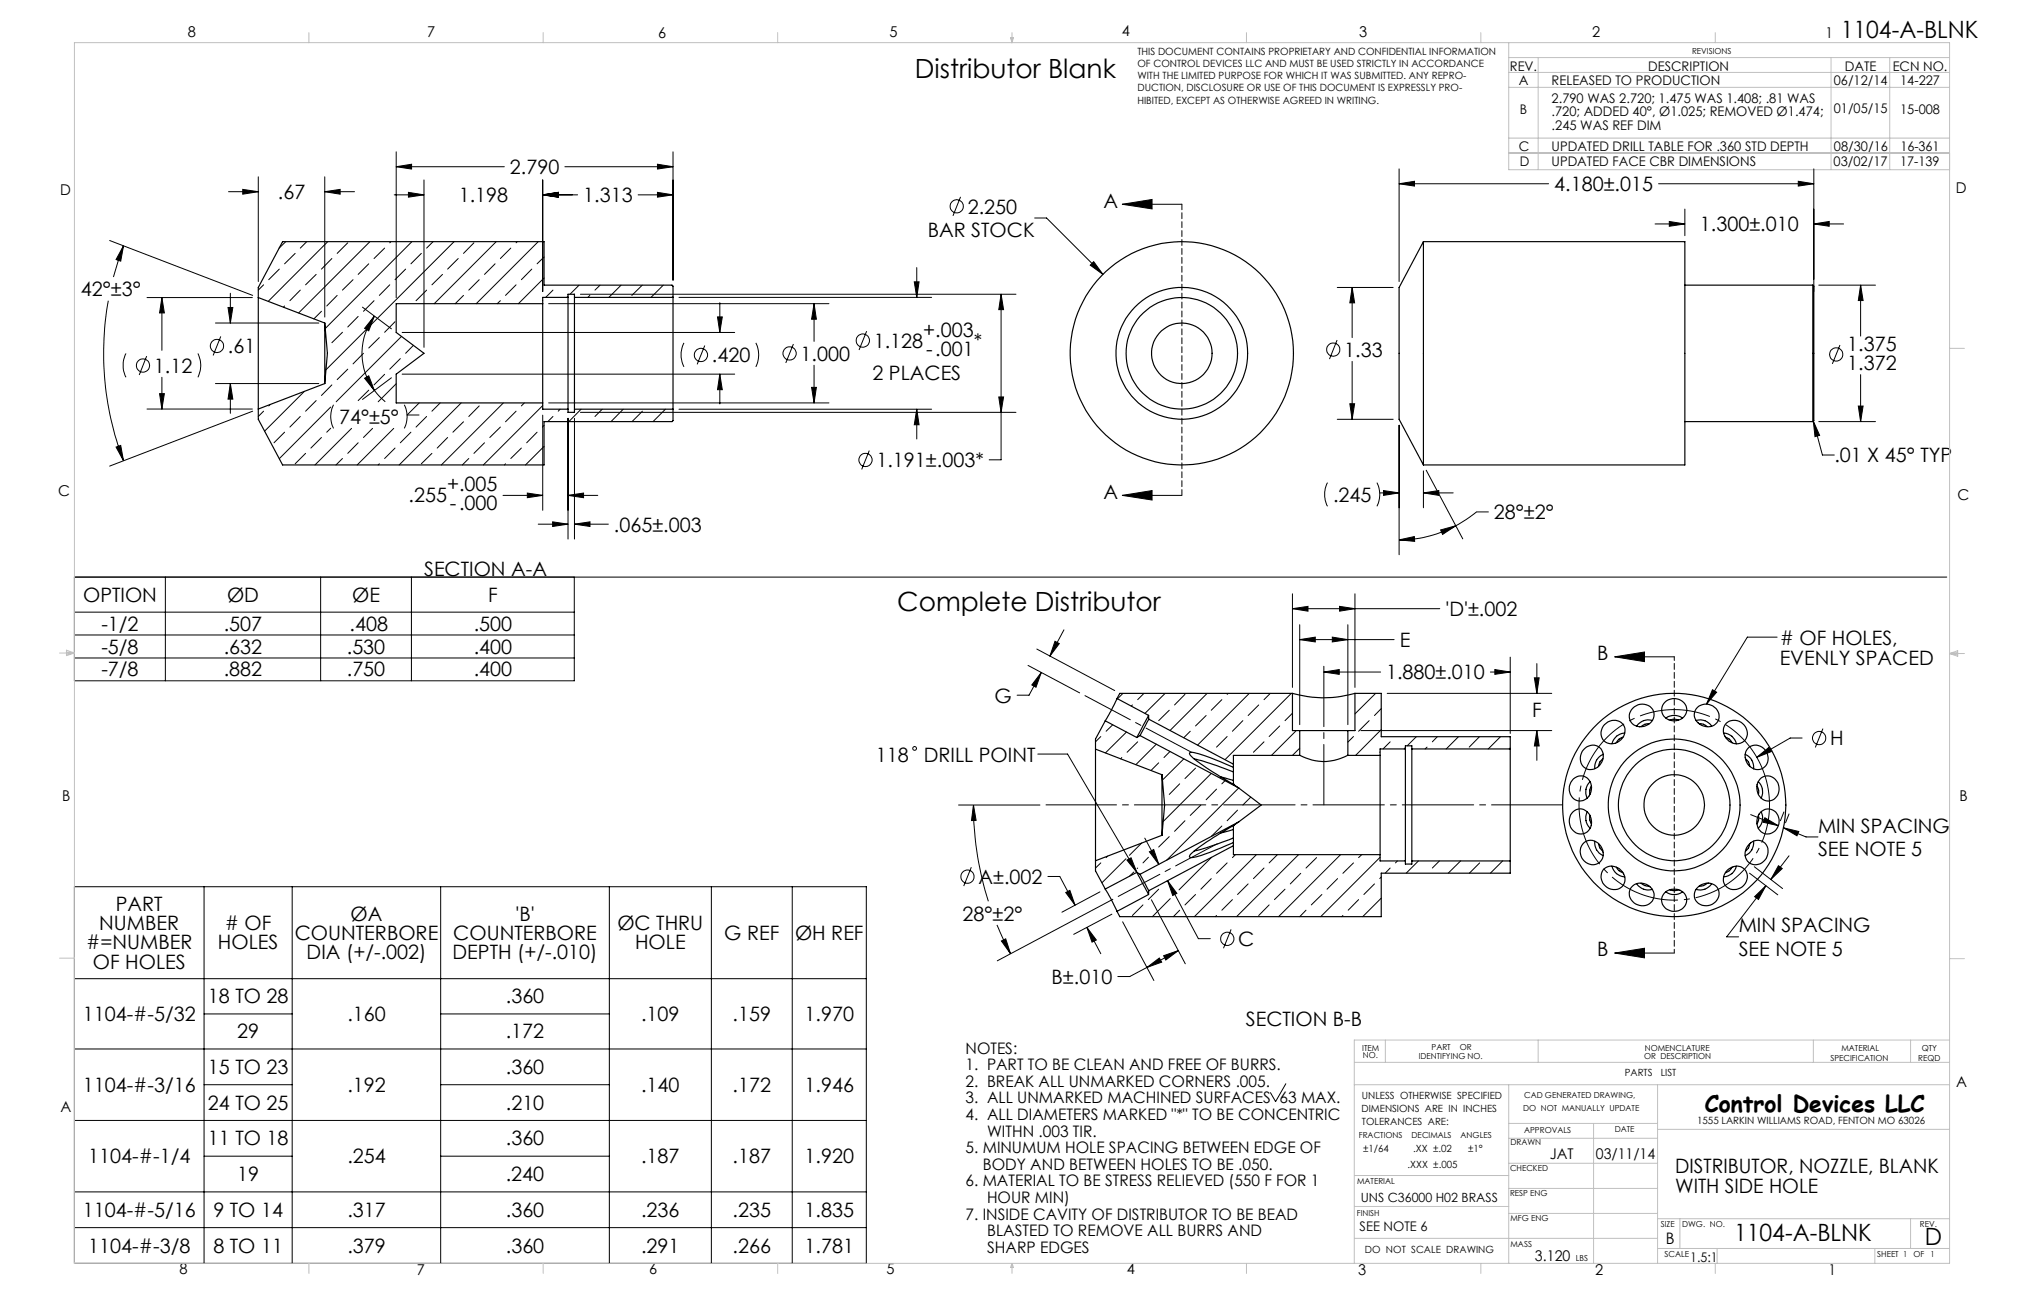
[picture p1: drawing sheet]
<svg xmlns="http://www.w3.org/2000/svg" width="432mm" height="279mm" viewBox="0 0 432 279" stroke-linecap="round" stroke-linejoin="round" font-family="sans-serif">
<g fill="none" stroke="#000" stroke-width=".21">
<path d="M55.1 37.7v22.3M69.3 37.7v29.9M84.5 35.6l3.3-.6v1.1zM84.5 32.4v31.1M84.5 35.6h23.1M90.5 38.4v35.7M115.8 38.4v23.8M120.5 35.6h23.1M140.3 35l3.3 .6-3.3 .5zM143.6 32.4v27.4M298.5 39.2l3.3-.5v1zM298.5 36v24"/>
<path d="M298.5 39.2h31.9M353.8 39.2h33.2M383.6 38.7l3.4 .5-3.4 .5zM387 36v26.2M23.4 51.3l30.5 11.7M26.4 52.4l-.6 3.3-1-.3zM26.4 52.4l-2.2 6.7M48.8 40.9h6.3M51.8 40.4l3.3 .5-3.3 .5zM59.6 57.4l-2.3 2.3M61 51.5l-1.5 1.5M63 54l-2.3 2.3"/>
<path d="M65.4 51.5l-1.3 1.4M67.5 58.5l-2.3 2.2M69.3 40.9l3.3-.5v1zM69.3 40.9h6.3M69.9 51.5l-12.7 12.8M70.8 55.1l-2.2 2.3M74.2 51.8l-2.3 2.2M75.3 59.7l-2.2 2.2M78.7 56.3l-2.3 2.2M78.9 51.5l-15.2 15.2M82.1 52.9l-2.3 2.2M83.4 51.5l-.3 .3"/>
<path d="M84.1 41.6h6.4M86.5 57.4l-2.2 2.3M87.1 41l3.4 .6-3.4 .5zM87.9 51.5l-18.5 18.6M89.9 54l-2.2 2.3M92.4 51.5l-1.4 1.4M94.4 58.5l-2.3 2.2M96.9 51.5l-27.4 27.4M97.8 55.1l-2.3 2.3M101.1 51.8l-2.2 2.2M102.2 59.7l-2.2 2.2M105.6 56.3l-2.2 2.2"/>
<path d="M105.9 51.5l-13.3 13.3M109 52.9l-2.2 2.2M110.3 51.5l-.2 .3M113.5 57.4l-2.3 2.3M114.8 51.5l-13.2 13.3M115.8 41.6l3.3-.6v1.1zM115.8 41.6h7.4M116.1 59.3l-5.5 5.5M116.1 54.8l-1.5 1.5M136.1 41.6h7.5M140.3 41l3.3 .6-3.3 .5zM195.6 57.1v6.3"/>
<path d="M204.9 42l-1.6 4M220.7 46.5h2.6l12 12M232.6 56.6l.7-.8 2 2.7zM239.4 43.6l6.4-1.1v2.1zM239.4 43.6h12.7M353.1 47.8h6.3M356.1 47.2l3.3 .6-3.3 .5zM359.4 44.6v5.7M387 47.8l3.2-.6v1.1zM387 47.8h6.3M23.1 64.1a64 64 0 0 0 3.3 34.2M26.9 75.4a5.7 5.7 0 0 0 0 5.1"/>
<path d="M31.3 76l-1.6 4M31.4 63.5h22.4M34.5 63.5l.6 3.2h-1.1zM34.5 63.5v11.2M42.2 75.4a5.7 5.7 0 0 1 0 5.1M46 68.9h22M47.1 71.8l-1.6 4M48.6 65.6h1.1l-.6 3.3zM49.1 62.5v6.4M56.2 60.7l-1.1 1.2M60.7 65.3l-.2 .2M64.1 61.9l-2.3 2.2"/>
<path d="M68.6 66.4l-1.6 1.6M71.9 63l-2.2 2.3M73.1 70.9l-2.3 2.2M74.2 78.7l-2.3 2.3M76.4 67.5l-2.2 2.2M77.3 65.5l6.2 4.6M77.5 75.4l-2.2 2.2M79.8 64.1l-2.3 2.3M79.9 67.4l-1.2 3.2-.9-.6zM79.9 67.4a13.2 13.2 0 0 0 0 15.9M80.9 72l-2.2 2.2M82.1 79.8l-2.3 2.3"/>
<path d="M83.1 60.7l-2.2 2.3M84.3 68.6l-2.2 2.3M85.4 76.5l-2.3 2.2M85.7 71.8l-14 13.9M85.8 70.9h70.9M85.8 79.8h70.9M88.2 73.7l-1.7 1.7M91 61.9l-2.2 2.2M98.9 63l-1.8 1.8M106.8 64.1l-.7 .7M110.1 60.7l-2.3 2.3M115.8 64.1h-.1"/>
<path d="M117.1 64.8h59.7M118 61.9l-1.6 1.5M121.2 63.1l-.3 .3M123.5 60.8l-1.9 2M123.8 62.8h92.9M125.8 63l-.4 .4M128 60.8l-1.1 1.1M132.5 60.8l-2.6 2.6M137 60.8l-2.2 2.2M141.5 60.8l-2.6 2.6M143.6 63.2l-.2 .2M144.9 63.4h53.9"/>
<path d="M145.9 73.1a5.7 5.7 0 0 0 0 5.1M150.4 73.7l-1.7 4M153.1 67.6h1l-.5 3.3zM153.6 79.8l.5 3.3h-1zM153.6 64.6v6.3M153.6 79.8v6.3M161.3 73.1a5.7 5.7 0 0 1 0 5.1M169.3 73.4l-1.7 4M173.7 64.8l.5 3.3h-1.1zM173.7 64.8v8M173.7 77.9v8M184.9 70.6l-1.6 4"/>
<path d="M195.1 60.1h1l-.5 3.3zM213.6 62.8l.5 3.2h-1zM213.6 62.8v35.3h-2.6M285.3 72.5l-1.7 4.1M285.3 61.3h11.9M288.5 61.3l.5 3.3h-1zM288.5 61.3v10.7M288.5 77.1v12.3M388 60.8h12.1M392.5 73.6l-1.6 4M396.9 60.8l.6 3.3h-1zM396.9 60.8v10.9"/>
<path d="M396.9 79.9v10M24.8 95.4l1-.4 .6 3.3zM31.4 87.2h22.4M34 84h1.1l-.6 3.2zM34.5 80.5v6.7M46 81.8h22M49.1 81.8l.6 3.3h-1.1zM49.1 81.8v6.4M53.9 87.7l-30.5 11.7M56.2 87.7l-1.1 1.1M57.6 86.3l-.3 .3M60.7 92.2l-2.2 2.2"/>
<path d="M64.1 88.8l-2.3 2.3M64.9 83.5l-8.5 8.5M65.2 96.7l-2.2 2.2M67.5 85.4l-2.3 2.3M68.6 93.3l-2.3 2.3M70.6 86.8l-11 11M70.6 91.3l-.9 .9M70.8 82.1l-2.2 2.2M71.2 86.3a5.6 5.6 0 0 0 0 5.1M73.1 97.8l-1.4 1.4M75 91.4l-7.8 7.8M76.4 94.4l-2.2 2.3"/>
<path d="M77.8 80.7l.9-.5 1.2 3.1zM78.7 83.2l-2.3 2.2M79.5 91.4l-2 1.9M79.9 83.3l2.3 2.4M80.9 98.9l-.2 .3M83.5 80.6l-6.2 4.6M84 91.4l-7.8 7.8M84.3 95.6l-2.2 2.2M84.5 81.8l-3.8 3.9M86.3 86.3a5.6 5.6 0 0 1 0 5.1M87.7 92.2l-2.3 2.2M89.4 85.9l-2.5 2.6h2.5"/>
<path d="M91 88.8l-2.2 2.3M92.1 96.7l-2.2 2.2M93.9 85.9l-1.8 1.8M95.5 93.3l-2.2 2.3M98.4 85.9l-13.2 13.3M98.9 90l-2.3 2.2M100 97.8l-1.4 1.4M102.2 86.6l-2.2 2.2M103.4 94.4l-2.3 2.3M106.8 91.1l-2.3 2.2M107.4 85.9l-13.2 13.3M107.8 98.9l-.2 .3"/>
<path d="M110.1 87.7l-2.3 2.3M111.2 95.6l-2.2 2.2M111.9 85.9l-.7 .7M114.6 92.2l-2.2 2.2M115.8 86.5l-12.7 12.7M115.8 88.5v20.3M116.1 95.2l-4 4M116.1 90.7l-.4 .4M117.1 85.9h59.7M118 88.8l-1.1 1.1M119.5 87.3l-.4 .4M121.2 89.2v25.8"/>
<path d="M122.6 89.2v25.8M123.8 87.9h92.9M124 87.3l-2.6 2.6M128.5 87.3l-1.6 1.5M133 87.3l-2.6 2.6M137.1 87.7l-2.3 2.2M142 87.3l-2.7 2.6M144.9 87.3h53.9M173.1 82.6h1.1l-.5 3.3zM185.5 96.1l-1.7 4M195.6 87.3l.5 3.3h-1zM195.6 87.3v6.3"/>
<path d="M213.1 84.7h1l-.5 3.2zM285.3 89.4h11.9M288 86.1h1l-.5 3.3zM298.5 90.7v27.6M386.9 89.8l1.3 3.1-1 .2zM386.9 89.8l1.9 7.2h2.5M388 89.9h12.1M396.5 86.6h1l-.6 3.3zM107.3 105.7h8.5M112.5 105.2l3.3 .5-3.3 .5zM114.8 111.8h6.4M117.9 111.3l3.3 .5-3.3 .5z"/>
<path d="M121.2 105.7l3.3-.5v1zM121.2 105.7h6.3M122.6 111.8l3.3-.5v1zM122.6 111.8h7.2M239.4 105.7l6.4-1.1v2zM239.4 105.7h12.7M283.2 102.9a5.6 5.6 0 0 0 0 5.1M293.8 102.9a5.6 5.6 0 0 1 0 5.1M294.4 105.1h4.1M295.2 104.6l3.3 .5-3.3 .6zM298.5 115.1l3.2-.7 .1 1.1zM303.7 105.1l3.3-.5v1.1z"/>
<path d="M303.7 100.4v7.9M303.7 105.1h6.3M304.3 100.3l7.8 14.6M307.3 113l3.3-.9-2.8 1.9zM310.6 112.1a25.7 25.7 0 0 1-12.1 3M317.5 109.2h-2.5l-2.2 1.6-2.2 1.3M15.9 130.6h106.6M15.9 135.4h106.6M35.3 123.1v22.1M68.4 123.1v22.1M87.8 123.1v22.1M122.5 123.1v22.1h-106.6v-22.1h399.4"/>
<path d="M221.2 138.4l16.6 8.9M225.1 136.8l.9 .5-2 2.6zM227 134.3l-3 5.6M275.7 129.8l3.3-.5v1.1zM275.7 126.6v20M275.7 129.8h31.5M277.3 136.4l3.3-.5v1zM277.3 133.2v21.4M277.3 136.4h20.1M284.2 135.9l3.3 .5-3.3 .5zM285.8 129.3l3.3 .5-3.3 .6zM287.5 133.2v21.4"/>
<path d="M289.1 126.6v20M379.1 135.9h-6.3l-8.7 14.3M15.9 140.3h106.6M219.3 141.9l11 5.9M222.1 143.4l-1.1 3.2-.9-.5zM222.1 143.4l-2.6 4.9h-2.5M234.8 157.1l-1.1 1.1M237.4 154.6l-1.4 1.4M239.6 147.9l-1.2 1.1M240.3 156.1l-4.5 4.5M241.6 150.4l-.3 .2M242.7 158.2l-2.2 2.2"/>
<path d="M244.1 147.9l-1.4 1.3M246.7 158.7l-4.4 4.4M248.6 147.9l-4.3 4.3M249.4 151.5l-2.2 2.2M252.8 148.1l-2.2 2.3M253.9 156l-1.3 1.3M257.3 152.6l-2.2 2.2M257.5 147.9l-7.9 7.9M260.7 149.2l-2.3 2.3M261.8 157.1l-2.3 2.2M262 147.9l-.2 .2M265.1 153.7l-2.2 2.3"/>
<path d="M266.5 147.9l-11 11M268.5 150.4l-2.2 2.2M269.7 158.2l-2.3 2.2M271 147.9l-1.3 1.3M273 154.8l-2.2 2.3M275.5 147.9l-14.2 14.1M275.7 152.1l-1.6 1.6M276.5 155.8l-5.2 5.3M277.3 159.6l-1.6 1.5M282.4 143.3l3.3-.5v1zM282.4 143.3h12.1M288.7 157.1l-1.2 1.2"/>
<path d="M290.3 155.8h40.7M292.1 153.7l-2.3 2.3M293.5 147.9l-4.4 4.4M294.7 155.6l-5.5 5.5M294.7 151.1l-1.5 1.5M295.9 147.9h35.1M296.6 158.2l-1.5 1.5M299.8 159.5l-.3 .2M302.2 157.1l-2 2M304.4 159.3l-.4 .4M306.6 157.1l-1 1.1M311.1 157.1l-2.6 2.6"/>
<path d="M315.6 157.1l-2.2 2.2M318 143.3h4.2M318.9 142.8l3.3 .5-3.3 .5zM320.1 157.1l-2.6 2.6M322.2 159.5l-.2 .2M322.2 140.2v16.2M327.3 144.6h1.1l-.5 3.3zM327.9 155.8l.5 3.3h-1.1zM327.9 141.5v6.4M327.9 155.8v6.4M344.5 140.1l6.3-1v2zM344.5 140.1h12.7"/>
<path d="M365.3 147.1l.9 .5-2.1 2.6zM384.5 157.4h-2.6l-7.1 4.1M388.9 155.4l-1.6 4M204.5 171.7h17.4M207.7 171.7l.5 3.3h-.9zM207.7 171.7a67.9 67.9 0 0 0 3.2 20.5M221.4 160.8h6.4l14.7 25.3M239.3 161.6l-.2 .3M243.6 179.8l-2.7 2.6M244.2 178.8l3 5.6M247.2 162.7l-1.6 1.6M249.4 178.4l-2.2 2.3"/>
<path d="M249.6 160.3l-1.3 1.3M251.7 167.2l-2.3 2.2M252.6 161.9l-4.6 4.5M252.8 175l-2.2 2.3M255.1 163.8l-2.3 2.3M256.2 171.7l-2.3 2.2M258.4 165l-10.2 10.2M258.4 160.4v.1M259.5 168.3l-2.2 2.3M260.7 176.2l-2.3 2.2M261.3 166.5l-.6 .7M264 172.8l-2.2 2.2"/>
<path d="M264.3 168.1l-15.4 15.4M266.8 170l-1.7 1.7M294.4 160.4h.1M373.5 173.7l5.9 2.4M374.8 161.5l2.6-2.1 .5 .9zM376.5 174.4l2.9 1.7-3.3-.7zM380.5 176.6l3.3 .7-.4 1zM380.5 176.6l4.8 1.9h2.5M380.6 173.2l-.8 1.8M381.7 173.6l-.8 1.9M15.9 189.1h168.9v80.4h-168.9zM43.5 189.1v80.4"/>
<path d="M62.3 189.1v80.4M94 189.1v80.4M130 189.1v80.4M151.8 189.1v80.4M169 189.1v80.4M207.2 185l-1.6 4M212.7 197.3l2.9 6.1M223.6 186.9h2.5l3.2 6.1M227.4 190.4l.8-.5 1.1 3.1zM231.9 197.8l2 2.7-.9 .4zM231.9 197.8l2.9 5.6M234.7 190.2l-8.1 4.4"/>
<path d="M234.8 184l-1.1 1.1M236.3 182.6l-.3 .3M237.2 195l-8.1 4.3M237.4 191.8l-24.6 13.1M239.5 196.6l6.7 12.5M240.2 183.2l-5.1 5.1M240.4 183.4l.9-.4 1.2 3.1zM241.9 186l-.9 .9M242.7 185.1l-.1 .1M243.8 193l-2.2 2.3M245 182.8l-1.2 1.2M245.2 181.7l.9-.5 1.1 3.2z"/>
<path d="M245.6 191.9l7.3 13.7M247.2 189.7l-2.2 2.2M248.9 188h.1M249.1 187.9l2 2.6-.9 .5zM249.1 187.9l6.6 12.3h2.5M249.7 191.7l-3.8 3.8M251.7 194.1l-1.4 1.4M255.1 190.8l-2.3 2.2M258.4 187.4l-2.2 2.3M258.5 182.8l-7 7M259.5 195.3l-.2 .2M261.8 184l-2.3 2.3"/>
<path d="M262.6 198.2l-1.6 4M262.9 191.9l-2.2 2.2M263.6 182.3l-.7 .6M266.3 188.5l-2.3 2.3M268 182.3l-13.2 13.2M269.7 185.1l-2.3 2.3M270.8 193l-2.3 2.3M272.5 182.3l-1.7 1.7M274.1 189.7l-2.2 2.2M277 182.3l-13.2 13.2M277.5 186.3l-2.2 2.2M278.6 194.1l-1.3 1.4"/>
<path d="M280.9 182.9l-2.3 2.2M282 190.8l-2.2 2.2M285.4 187.4l-2.3 2.3M286 182.3l-13.2 13.2M286.5 195.3l-.3 .2M288.7 184l-2.2 2.3M289.8 191.9l-2.2 2.2M290.5 182.3l-.7 .6M293.2 188.5l-2.2 2.3M294.4 182.8l-12.6 12.7M294.7 191.6l-4 3.9M294.7 187l-.3 .4"/>
<path d="M296.6 185.1l-1.1 1.1M298.1 183.6l-.4 .4M302.6 183.6l-2.6 2.6M307.1 183.6l-1.5 1.5M311.6 183.6l-2.6 2.6M315.7 184l-2.2 2.2M320.6 183.6l-2.6 2.6M373.2 186.2l6.1 4.7M374.3 184.9l6 4.6M374.3 191.2l2.4-2.3-1.6 2.9zM376.7 188.9l-8.3 10.9h2.5M379.4 184.6l.8 .6-2.4 2.4z"/>
<path d="M381.7 182.5l-3.9 5.1M15.9 208.7h168.9M43.5 216.3h18.8M94 216.3h36M213.6 200.7l1-.5 1 3.2zM244.7 206.3l2.6-2 .5 .9zM244.7 206.3l-3.7 2h-2.5M248.2 203.8l3.2-1.1-2.7 2.1zM251.4 202.7l-6.7 3.6M344.5 203.3l6.3-1.1v2.1zM344.5 203.3h12.7M15.9 223.7h168.9"/>
<path d="M15.9 239h168.9M43.5 231.4h18.8M94 231.4h36M274.3 231.1l-2.2 3.8-1.1-1.9M15.9 254.2h168.9M43.5 246.6h18.8M94 246.6h36M15.9 261.8h168.9"/>
<circle cx="204.1" cy="44" r="1.41"/>
<circle cx="30.5" cy="78" r="1.42"/>
<circle cx="46.3" cy="73.8" r="1.41"/>
<circle cx="149.5" cy="75.7" r="1.41"/>
<circle cx="168.4" cy="75.4" r="1.42"/>
<circle cx="184.1" cy="72.6" r="1.41"/>
<circle cx="284.4" cy="74.6" r="1.42"/>
<circle cx="391.7" cy="75.6" r="1.41"/>
<circle cx="184.6" cy="98.1" r="1.42"/>
<circle cx="195.1" cy="159.6" r=".41"/>
<circle cx="388.1" cy="157.4" r="1.41"/>
<circle cx="206.4" cy="187" r="1.41"/>
<circle cx="261.8" cy="200.2" r="1.41"/>
</g>
<path d="M376.6 165.7a20.3 20.3 0 0 0-34-8.2 20.3 20.3 0 0 0 9.2 33.8 20.3 20.3 0 0 0 25.2-24.3l-.4-1.3" fill="none" stroke="#000" stroke-width=".21" stroke-dasharray="15.2 1.3 1.3 1.3" stroke-dashoffset=".9" stroke-linecap="butt"/>
<path d="M252.1 43.5v62.1" fill="none" stroke="#000" stroke-width=".21" stroke-dasharray="1.3 .6" stroke-dashoffset=".1"/>
<path d="M357.2 140.1v63.2" fill="none" stroke="#000" stroke-width=".21" stroke-dasharray="1.3 .6" stroke-dashoffset=".5"/>
<path d="M259.7 180l-21.1 11.2" fill="none" stroke="#000" stroke-width=".21" stroke-dasharray="15.2 1.3 1.3 1.3" stroke-dashoffset="5.2"/>
<path d="M254.2 160.4l-22.7-12" fill="none" stroke="#000" stroke-width=".21" stroke-dasharray="15.2 1.3 1.3 1.3" stroke-dashoffset="4.3"/>
<path d="M223.2 171.7h110" fill="none" stroke="#000" stroke-width=".21" stroke-dasharray="15.2 1.3 1.3 1.3" stroke-dashoffset=".2"/>
<path d="M282.4 142.1v29.6" fill="none" stroke="#000" stroke-width=".21" stroke-dasharray="15.2 1.3 1.3 1.3" stroke-dashoffset="2.4"/>
<g fill="none" stroke="#c0c0c0" stroke-width=".21">
<path d="M15.9 9.1h400v260.4h-400zM65.9 6.9v2.2M115.9 6.9v2.2M165.9 6.9v2.2M215.6 8h.6l-.3 1.1zM215.7 8l.2 1.1M215.9 6.9v2.2M216 8l-.1 1.1M265.9 6.9v2.2M315.9 6.9v2.2M321.9 9.1v27.1h94M321.9 15.5h94"/>
<path d="M321.9 18.6h94M321.9 12.3h94M328.2 12.3v23.9M365.9 6.9v2.2M390.6 12.3v23.9M403.2 12.3v23.9M321.9 29.5h94M321.9 32.6h94M415.9 74.3h3.2M12.7 139.3h3.2M14.2 139.1l1.7 .2M14.2 138.7l1.7 .6-1.7 .5z"/>
<path d="M15.9 139.3l-1.7 .3M415.9 139.4h3.2M415.9 139.4l1.8-.6v1.2zM415.9 139.4l1.8 .3M417.7 139.2l-1.8 .2M12.7 204.4h3.2M415.9 204.5h3.2M288.9 231.4h127M288.9 226.6h127M295.6 221.8v4.8M321.9 231.4v38.1M321.9 239.6h31.7"/>
<path d="M328.2 221.8v4.8M340 239.6v29.9M353.6 231.4v38.1M386.9 221.8v4.8M407.6 221.8v4.8M415.9 221.8h-127v47.7M288.9 257.3h33M288.9 250.7h33M321.9 258.8h31.7M321.9 253.5h31.7M321.9 248.1h31.7M321.9 242.8h31.7"/>
<path d="M353.6 259.9h62.3M353.6 240.9h62.3M358.4 259.9v6.4M407.6 259.9v6.4M65.9 269.5v2.1M115.9 269.5v2.1M165.9 269.5v2.1M215.9 269.5v2.1M215.9 269.5l.3 .8h-.6zM265.9 269.5v2.1M288.9 264.1h64.7M315.9 269.5v2.1"/>
<path d="M353.6 266.3h62.3M365.9 269.5v2.1M366.3 266.3v3.2M400 266.3v3.2"/>
</g>
<g fill="#000">
<path d="M233.3 55.8l-.7 .8 2.7 1.9zM298.5 39.2l3.3-.5v1zM383.6 38.7l3.4 .5-3.4 .5zM396.9 60.8l.6 3.3h-1zM396.5 86.6h1l-.6 3.3zM356.1 47.2l3.3 .6-3.3 .5zM387 47.8l3.2-.6v1.1zM298.5 115.1l3.2-.7 .1 1.1zM307.3 113l3.3-.9-2.8 1.9zM288.5 61.3l.5 3.3h-1zM288 86.1h1l-.5 3.3zM303.7 105.1l3.3-.5v1.1zM295.2 104.6l3.3 .5-3.3 .6zM386.9 89.8l1.3 3.1-1 .2zM84.5 35.6l3.3-.6v1.1zM140.3 35l3.3 .6-3.3 .5zM153.1 67.6h1l-.5 3.3zM153.6 79.8l.5 3.3h-1zM173.7 64.8l.5 3.3h-1.1zM173.1 82.6h1.1l-.5 3.3zM213.6 62.8l.5 3.2h-1zM213.1 84.7h1l-.5 3.2zM195.1 60.1h1l-.5 3.3zM195.6 87.3l.5 3.3h-1zM121.2 105.7l3.3-.5v1zM112.5 105.2l3.3 .5-3.3 .5zM117.9 111.3l3.3 .5-3.3 .5zM122.6 111.8l3.3-.5v1zM69.3 40.9l3.3-.5v1zM51.8 40.4l3.3 .5-3.3 .5zM26.4 52.4l-.6 3.3-1-.3zM24.8 95.4l1-.4 .6 3.3zM87.1 41l3.4 .6-3.4 .5zM115.8 41.6l3.3-.6v1.1zM34 84h1.1l-.6 3.2zM34.5 63.5l.6 3.2h-1.1zM115.8 41.6l3.3-.6v1.1zM140.3 41l3.3 .6-3.3 .5zM79.9 67.4l-1.2 3.2-.9-.6zM77.8 80.7l.9-.5 1.2 3.1zM48.6 65.6h1.1l-.6 3.3zM49.1 81.8l.6 3.3h-1.1zM277.3 136.4l3.3-.5v1zM284.2 135.9l3.3 .5-3.3 .5zM285.8 129.3l3.3 .5-3.3 .6zM275.7 129.8l3.3-.5v1.1zM327.9 155.8l.5 3.3h-1.1zM327.3 144.6h1.1l-.5 3.3zM227.4 190.4l.8-.5 1.1 3.1zM231.9 197.8l2 2.7-.9 .4zM248.2 203.8l3.2-1.1-2.7 2.1zM244.7 206.3l2.6-2 .5 .9zM245.2 181.7l.9-.5 1.1 3.2zM249.1 187.9l2 2.6-.9 .5zM222.1 143.4l-1.1 3.2-.9-.5zM225.1 136.8l.9 .5-2 2.6z"/>
<path d="M239.4 43.6l6.4-1.1v2.1zM239.4 105.7l6.4-1.1v2zM344.5 140.1l6.3-1v2zM344.5 203.3l6.3-1.1v2.1z"/>
<path d="M365.3 147.1l.9 .5-2.1 2.6zM240.4 183.4l.9-.4 1.2 3.1z"/>
<path d="M374.8 161.5l3.1-1.2-.5-.9zM376.5 174.4l2.9 1.7-3.3-.7zM380.5 176.6l3.3 .7-.4 1zM379.4 184.6l.8 .6-2.4 2.4zM374.3 191.2l2.4-2.3-1.6 2.9zM282.4 143.3l3.3-.5v1zM318.9 142.8l3.3 .5-3.3 .5zM207.7 171.7l.5 3.3h-.9zM213.6 200.7l1-.5 1 3.2z"/>
</g>
<g fill="none" stroke="#000" stroke-width=".25">
<path d="M303.7 51.5v47.7M303.7 51.5h55.7v47.7h-55.7M303.7 51.5l-5.2 9.8v28.1l5.2 9.8M55.1 63.5v23.7M55.1 63.5l14.2 5.4M69.3 68.9v12.9M69.3 68.9l.5 6.5-.5 6.4M115.8 64.8v21.1M115.8 64.8h-31.3v6.1l6 4.5-6 4.4v6.1h31.3M121.2 63.4v23.9M121.2 63.4v-.6h1.4v.6M121.2 63.4h-5.4v1.4"/>
<path d="M122.6 63.4v23.9M122.6 63.4h21M143.6 63.4v23.9M143.6 63.4v-2.4l-.2-.2h-27.3v-9.3h-55.8l-5.2 9.8v2.2M359.4 60.8h27.4M386.8 60.8v29.1M386.8 60.8l.2 .2v27.1a2.16 2.16 0 0 1-.2 1.8M55.1 87.2v2.2l5.2 9.8h55.8v-9.3h27.3l.2-.2v-2.4M69.3 81.8l-14.2 5.4M115.8 85.9v1.4h5.4M121.2 87.3v.6h1.4v-.6M122.6 87.3h21"/>
<path d="M359.4 89.9h27.4M233.7 159.8v23.8M233.7 159.8l14.2 5.4M235.8 153.7l-2.1 3.9v2.2M235.8 153.7l6.7 3.6M238.3 149l-1.3 2.6-1.2 2.1M238.3 149l6.7 3.6M243.2 156.9l21.1 11.2M243.2 156.9l-.7 .4M245 152.6l-2.5 4.7M245 152.6l.1 .8M245.1 153.4l-1.9 3.5"/>
<path d="M245.1 153.4l18 9.6M275.7 147.9a23.8 23.8 0 0 0 13.4 0M275.7 147.9h-36.8l-.6 1.1M275.7 147.9v7.9h1.6M277.3 155.8h10.2M277.3 155.8v5.3M287.5 155.8v5.3M289.1 147.9h5.6v9.2h27.5v2.6M289.1 147.9v7.9h-1.6M299.8 159.7v23.9M299.8 159.7h-5.4v1.4M299.8 159.7v-.6h1.4v.6"/>
<path d="M301.2 159.7v23.9M301.2 159.7h21M322.2 159.7v23.9M337.8 159.9a2.38 2.38 0 0 1 3.5-.5 2.38 2.38 0 0 1 .2 3.5 2.34 2.34 0 0 1-3.2 1 2.34 2.34 0 0 1-.9-3.2zM342.3 154.6a2.42 2.42 0 0 1 2.8-.9 2.42 2.42 0 0 1 1.5 2.6 2.72 2.72 0 0 1-1.8 2.2 2.72 2.72 0 0 1-2.9-.8 2.55 2.55 0 0 1 .4-3.1zM346.2 157.2l-.8 .5-.6 .7M346.6 156.4a2.94 2.94 0 0 0-2.7 2.2M348.3 151.1a2.6 2.6 0 0 1 2.8-.8 2.6 2.6 0 0 1 1.8 2.1 2.77 2.77 0 0 1-2.1 2.5 2.77 2.77 0 0 1-3-1.2l-.2-.7 .1-.8zM351.8 154.4l-.9 .1-.8 .5M352.5 153.7a2.88 2.88 0 0 0-3.3 1.2M355.2 149.8a2.71 2.71 0 0 1 3-.6 2.71 2.71 0 0 1 1.6 2.5 2.75 2.75 0 0 1-2.7 2 2.75 2.75 0 0 1-2.6-2.1l.2-1.2zM355.4 153.1a3.1 3.1 0 0 1 3.6 0"/>
<path d="M356.3 153.6l.9-.2 .9 .2M361.8 153.7a2.88 2.88 0 0 1 3.4 1.2M362.1 150.9a2.71 2.71 0 0 1 3.4-.3 2.71 2.71 0 0 1 1 3.2 2.76 2.76 0 0 1-3.2 1 2.76 2.76 0 0 1-1.8-2.9zM362.5 154.4l.9 .1 .8 .5M367.7 156.4a2.92 2.92 0 0 1 2.8 2.2M368.1 157.2l.8 .5 .6 .7M368.3 154.3a2.74 2.74 0 0 1 3.5 0 2.74 2.74 0 0 1 .5 3.5 2.71 2.71 0 0 1-3.6 .1 2.71 2.71 0 0 1-.4-3.6zM372.9 159.6a2.67 2.67 0 0 1 3.4 0 2.67 2.67 0 0 1 .6 3.3 2.46 2.46 0 0 1-2.5 1.2 2.46 2.46 0 0 1-2-2 2.54 2.54 0 0 1 .5-2.5zM247.9 165.2v13M247.9 178.2l-14.2 5.4M247.9 165.2l.6 6.5-.6 6.5M254.8 161.9l3.3 .9 5 1.8"/>
<path d="M260.5 165.7l2.6 .7M263.1 167.3l1.2 .8M263.1 163v.7M263.1 163.7l-6.3-2.6a5 5 0 0 0-3-.5 2.56 2.56 0 0 0 1.5 1.7l3.5 2.4 4.3 2.6M263.1 167.3h.1M263.1 176.1h.1M263.1 176.1a44.9 44.9 0 0 0-9.2 6.3l-.1 .4a6.4 6.4 0 0 0 3.6-.8l5.7-2.3M263.1 179.7v.7M263.1 178.7l-5.7 2.1-2.6 .7M263.1 178.7v1M263.1 163.7v.9M263.1 176.9l-2.6 .8"/>
<path d="M263.1 176.9v1.8M263.1 164.6v1.8M263.1 166.4v.9M263.1 176.1v.8M264.3 175.3l-1.2 .8M264.3 168.1l4.8 3.6-4.8 3.6M264.3 175.3l-21.1 11.2M277.3 161.1a10.7 10.7 0 0 0 10.2 0M277.3 161.1h-14.2v1.9M287.5 161.1h6.9M294.4 161.1v21.2M335.6 173.1a2.46 2.46 0 0 1 2.8-.1 2.46 2.46 0 0 1 1.1 2.5 2.36 2.36 0 0 1-2.3 2.4 2.36 2.36 0 0 1-2.4-2.4v-.8a2.27 2.27 0 0 1 .8-1.6z"/>
<path d="M335.7 166.1a2.32 2.32 0 0 1 2.7-.3 2.32 2.32 0 0 1 1.1 2.5 2.38 2.38 0 0 1-2.5 2.6 2.38 2.38 0 0 1-2.2-2.8l.3-1.3zM337.9 179.8a2.68 2.68 0 0 1 3.1 0 2.68 2.68 0 0 1 1 2.9 2.42 2.42 0 0 1-2.4 1.8 2.42 2.42 0 0 1-2.3-1.9l-.2-.9 .1-.9zM338.6 173.1a2.94 2.94 0 0 0 .6 3.5M339.2 173.9v1l.3 .8M339.2 166.7a2.94 2.94 0 0 0-.6 3.5M339.5 167.6l-.3 .9v.9M340.3 179.4a2.88 2.88 0 0 0 1.7 3.1M341 180l.3 .8 .6 .7M341.9 161.9l-.6 .6-.3 .9M342 160.9a2.95 2.95 0 0 0-1.7 3M372.3 160.9a2.88 2.88 0 0 1 1.8 3.1M372.4 161.9l.6 .6 .3 .9"/>
<path d="M373.3 180l-.3 .8-.6 .7M374.1 179.4a2.88 2.88 0 0 1-1.8 3.1M374.9 167.6l.3 .9-.1 .9M375.1 166.7a2.94 2.94 0 0 1 .6 3.5M375.1 174l.1 .9-.4 .8M375.5 166.2a2.48 2.48 0 0 1 2.9-.3 2.48 2.48 0 0 1 1.1 2.8 2.32 2.32 0 0 1-2.3 2.2 2.32 2.32 0 0 1-2.3-2.1l-.1-.5a2.56 2.56 0 0 1 .7-2.1zM375.6 173.3a2.33 2.33 0 0 1 2.7-.5 2.33 2.33 0 0 1 1.3 2.4 2.41 2.41 0 0 1-1.7 2.5 2.41 2.41 0 0 1-2.8-1 3.1 3.1 0 0 1 .5-3.4zM375.7 173.1a3 3 0 0 1-.6 3.5M233.7 183.6v2.1l2.1 3.9M235.8 189.6l2.5 4.8M242.5 186.1l2.5 4.7M242.5 186.1l-6.7 3.5"/>
<path d="M242.5 186.1l.7 .4M243.2 186.5l1.9 3.5M245 190.8l-6.7 3.6M245.1 190l-.1 .8M263.1 180.4v1.9h31.3M263.1 180.4l-18 9.6M294.4 182.3v1.3h5.4M299.8 183.6v.7h1.4v-.7M301.2 183.6h21M322.2 183.6v2.6h-27.5v9.3h-55.8l-.6-1.1M342.3 185.2a2.76 2.76 0 0 1 3.4 .2 2.76 2.76 0 0 1 .6 3.4 2.67 2.67 0 0 1-3.8 .2 2.67 2.67 0 0 1-.2-3.8zM343.9 184.7a2.94 2.94 0 0 0 2.7 2.3"/>
<path d="M344.8 185l.6 .7 .8 .4M348.1 189.2a2.77 2.77 0 0 1 3.2-.6 2.77 2.77 0 0 1 1.5 2.9 2.67 2.67 0 0 1-3.4 1.5 2.67 2.67 0 0 1-1.6-3.5zM349.2 188.5a2.88 2.88 0 0 0 3.3 1.2M350.1 188.4l.8 .5 .9 .1M355.3 190.3a2.7 2.7 0 0 1 2.9-.5 2.7 2.7 0 0 1 1.6 2.4 2.68 2.68 0 0 1-2.9 2.2 2.68 2.68 0 0 1-2.4-2.8l.3-.7zM355.4 190.2a3.1 3.1 0 0 0 3.6 0M356.3 189.8l.9 .2 .9-.2M362.1 189.4a2.67 2.67 0 0 1 4.6 .6 2.69 2.69 0 0 1-2 3.1 2.69 2.69 0 0 1-3.2-1.8l.1-1.2zM364.2 188.4l-.8 .5-.9 .1M365.2 188.5a2.88 2.88 0 0 1-3.4 1.2M368.5 185.6a2.4 2.4 0 0 1 2.6-.8 2.4 2.4 0 0 1 1.7 2 2.72 2.72 0 0 1-1.8 2.7 2.72 2.72 0 0 1-3.1-.8 2.59 2.59 0 0 1 .6-3.1zM369.5 185l-.6 .7-.8 .4"/>
<path d="M370.5 184.7a2.94 2.94 0 0 1-2.8 2.3M373.1 180.1a2.32 2.32 0 0 1 3.1-.5 2.32 2.32 0 0 1 .8 3.1 2.4 2.4 0 0 1-2.4 1.7 2.4 2.4 0 0 1-2.3-1.8l.1-1.3z"/>
<circle cx="252.1" cy="75.4" r="14.1"/>
<circle cx="252.1" cy="75.4" r="11.9"/>
<circle cx="252.1" cy="75.4" r="6.5"/>
<circle cx="252.1" cy="75.4" r="23.8"/>
<circle cx="357.2" cy="171.7" r="14.1"/>
<circle cx="357.2" cy="171.7" r="11.9"/>
<circle cx="357.2" cy="171.7" r="6.5"/>
<circle cx="357.2" cy="171.7" r="23.8"/>
</g>
<g font-size="5.6">
<text x="195.2" y="16.7">Distributor Blank</text>
<text x="191.4" y="130.2">Complete Distributor</text>
</g>
<g font-size="5.1">
<text x="392.7" y="8">1104-A-BLNK</text>
<text x="369.9" y="264.7">1104-A-BLNK</text>
<text x="410.6" y="265.5">D</text>
</g>
<text font-size="4.9" x="363.7" y="237.1">Control Devices LLC</text>
<g font-size="4.2">
<text x="108.8" y="37.1">2.790</text>
<text x="331.6" y="40.8">4.180±.015</text>
<text x="59.3" y="42.5">.67</text>
<text x="97.9" y="43.1">1.198</text>
<text x="124.4" y="43.1">1.313</text>
<text x="206.5" y="45.5">2.250</text>
<text x="235.4" y="44.3">A</text>
<text x="197.9" y="50.6">BAR STOCK</text>
<text x="362.7" y="49.3">1.300±.010</text>
<text x="17.2" y="63.2">42°±3°</text>
<text x="197" y="71.9">+.003</text>
<text x="48.6" y="75.3">.61</text>
<text x="151.9" y="77.2">.420</text>
<text x="170.8" y="76.9">1.000</text>
<text x="186.4" y="74.2">1.128</text>
<text x="197.6" y="76">-.001</text>
<text x="207.8" y="74.2">*</text>
<text x="286.8" y="76.1">1.33</text>
<text x="394.1" y="74.9">1.375</text>
<text x="32.8" y="79.5">1.12</text>
<text x="186.1" y="81">2 PLACES</text>
<text x="394.1" y="79">1.372</text>
<text x="72.4" y="90.4">74°±5°</text>
<text x="187" y="99.6">1.191±.003*</text>
<text x="391.3" y="98.6">.01 X 45° TYP</text>
<text x="87.2" y="107">.255</text>
<text x="95.4" y="104.7">+.005</text>
<text x="235.4" y="106.4">A</text>
<text x="284.4" y="107">.245</text>
<text x="96" y="108.8">-.000</text>
<text x="131" y="113.4">.065±.003</text>
<text x="318.7" y="110.8">28°±2°</text>
<text x="90.5" y="122.8">SECTION A-A</text>
<text x="17.7" y="128.3">OPTION</text>
<text x="48.4" y="128.3">ØD</text>
<text x="75.1" y="128.3">ØE</text>
<text x="104.1" y="128.3">F</text>
<text x="308.4" y="131.4">'D'±.002</text>
<text x="21.6" y="134.5">-1/2</text>
<text x="47.7" y="134.5">.507</text>
<text x="74.6" y="134.5">.408</text>
<text x="101.1" y="134.5">.500</text>
<text x="298.6" y="138">E</text>
<text x="379.7" y="137.6"># OF HOLES,</text>
<text x="21.6" y="139.4">-5/8</text>
<text x="47.7" y="139.4">.632</text>
<text x="74" y="139.4">.530</text>
<text x="101.1" y="139.4">.400</text>
<text x="340.8" y="140.8">B</text>
<text x="379.7" y="141.7">EVENLY SPACED</text>
<text x="21.6" y="144.3">-7/8</text>
<text x="47.7" y="144.3">.882</text>
<text x="74" y="144.3">.750</text>
<text x="101.1" y="144.3">.400</text>
<text x="212.2" y="149.9">G</text>
<text x="295.7" y="144.9">1.880±.010</text>
<text x="326.9" y="153">F</text>
<text x="390.4" y="159">H</text>
<text x="186.9" y="162.4">118</text>
<text x="197.1" y="162.4">DRILL POINT</text>
<text x="387.9" y="177.6">MIN SPACING</text>
<text x="387.9" y="182.6">SEE NOTE 5</text>
<text x="208.7" y="188.5">A±.002</text>
<text x="24.7" y="194.3">PART</text>
<text x="74.8" y="196.3">ØA</text>
<text x="110" y="196.3">'B'</text>
<text x="205.4" y="196.3">28°±2°</text>
<text x="18.4" y="202.5">#=NUMBER</text>
<text x="21.2" y="198.4">NUMBER</text>
<text x="46.5" y="202.5">HOLES</text>
<text x="48" y="198.4"># OF</text>
<text x="62.9" y="200.4">COUNTERBORE</text>
<text x="96.7" y="200.4">COUNTERBORE</text>
<text x="131.7" y="198.4">ØC THRU</text>
<text x="135.5" y="202.5">HOLE</text>
<text x="154.5" y="200.4">G REF</text>
<text x="169.6" y="200.4">ØH REF</text>
<text x="264.2" y="201.8">C</text>
<text x="340.8" y="204">B</text>
<text x="370.9" y="198.9">MIN SPACING</text>
<text x="370.9" y="203.9">SEE NOTE 5</text>
<text x="19.8" y="206.6">OF HOLES</text>
<text x="65.4" y="204.6">DIA (+/-.002)</text>
<text x="96.5" y="204.6">DEPTH (+/-.010)</text>
<text x="224.3" y="209.9">B±.010</text>
<text x="44.3" y="214">18 TO 28</text>
<text x="107.9" y="214">.360</text>
<text x="17.6" y="217.7">1104-#-5/32</text>
<text x="50.6" y="221.5">29</text>
<text x="74.1" y="217.7">.160</text>
<text x="107.9" y="221.5">.172</text>
<text x="136.8" y="217.7">.109</text>
<text x="156.3" y="217.7">.159</text>
<text x="171.6" y="217.7">1.970</text>
<text x="265.8" y="218.7">SECTION B-B</text>
<text x="17.6" y="232.9">1104-#-3/16</text>
<text x="44.3" y="229">15 TO 23</text>
<text x="74.1" y="232.9">.192</text>
<text x="107.9" y="229">.360</text>
<text x="136.8" y="232.9">.140</text>
<text x="156.3" y="232.9">.172</text>
<text x="171.6" y="232.9">1.946</text>
<text x="44.3" y="236.7">24 TO 25</text>
<text x="107.9" y="236.7">.210</text>
<text x="44.3" y="244.3">11 TO 18</text>
<text x="107.9" y="244.3">.360</text>
<text x="18.8" y="248.1">1104-#-1/4</text>
<text x="50.6" y="251.9">19</text>
<text x="74.1" y="248.1">.254</text>
<text x="107.9" y="251.9">.240</text>
<text x="136.8" y="248.1">.187</text>
<text x="156.3" y="248.1">.187</text>
<text x="171.6" y="248.1">1.920</text>
<text x="357.4" y="250.2">DISTRIBUTOR, NOZZLE, BLANK</text>
<text x="357.4" y="254.4">WITH SIDE HOLE</text>
<text x="17.6" y="259.5">1104-#-5/16</text>
<text x="45.5" y="259.5">9 TO 14</text>
<text x="74.1" y="259.5">.317</text>
<text x="107.9" y="259.5">.360</text>
<text x="136.8" y="259.5">.236</text>
<text x="156.3" y="259.5">.235</text>
<text x="171.6" y="259.5">1.835</text>
<text x="18.8" y="267.2">1104-#-3/8</text>
<text x="45.5" y="267.2">8 TO 11</text>
<text x="74.1" y="267.2">.379</text>
<text x="107.9" y="267.2">.360</text>
<text x="136.8" y="267.2">.291</text>
<text x="156.3" y="267.2">.266</text>
<text x="171.6" y="267.2">1.781</text>
</g>
<g font-size="3.4">
<text x="206" y="224.7">NOTES:</text>
<text x="206" y="228.3">1. PART TO BE CLEAN AND FREE OF BURRS.</text>
<text x="206" y="231.8">2. BREAK ALL UNMARKED CORNERS .005.</text>
<text x="206" y="235.3">3. ALL UNMARKED MACHINED SURFACES 63 MAX.</text>
<text x="206" y="238.9">4. ALL DIAMETERS MARKED &quot;*&quot; TO BE CONCENTRIC</text>
<text x="206" y="246">5. MINUMUM HOLE SPACING BETWEEN EDGE OF</text>
<text x="210.6" y="242.4">WITHN .003 TIR.</text>
<text x="209.7" y="249.5">BODY AND BETWEEN HOLES TO BE .050.</text>
<text x="206" y="253">6. MATERIAL TO BE STRESS RELIEVED (550 F FOR 1</text>
<text x="210.6" y="256.6">HOUR MIN)</text>
<text x="206" y="260.1">7. INSIDE CAVITY OF DISTRIBUTOR TO BE BEAD</text>
<text x="210.6" y="263.7">BLASTED TO REMOVE ALL BURRS AND</text>
<text x="210.6" y="267.2">SHARP EDGES</text>
<text x="355.4" y="265.2">B</text>
</g>
<g font-size="3.2">
<text x="40" y="7.9">8</text>
<text x="91.1" y="7.9">7</text>
<text x="140.4" y="8.1">6</text>
<text x="189.8" y="7.9">5</text>
<text x="239.3" y="7.6">4</text>
<text x="289.9" y="7.9">3</text>
<text x="339.7" y="7.9">2</text>
<text x="389.5" y="8.1">1</text>
<text x="12.8" y="41.6">D</text>
<text x="417.3" y="41.1">D</text>
<text x="12.4" y="105.7">C</text>
<text x="417.6" y="106.5">C</text>
<text x="13.3" y="170.9">B</text>
<text x="418.1" y="170.8">B</text>
<text x="417.3" y="231.9">A</text>
<text x="12.9" y="237.2">A</text>
<text x="38.3" y="271.8">8</text>
<text x="88.9" y="272">7</text>
<text x="138.5" y="271.8">6</text>
<text x="189.1" y="271.8">5</text>
<text x="240.4" y="271.8">4</text>
<text x="289.7" y="272">3</text>
<text x="340.3" y="272">2</text>
<text x="390.1" y="272">1</text>
</g>
<g font-size="3.1">
<text x="330.6" y="247.1">JAT</text>
<text x="340.5" y="247.1">03/11/14</text>
<text x="327.5" y="269">3.120</text>
</g>
<g font-size="2.8">
<text x="322.1" y="15.2">REV.</text>
<text x="351.6" y="15.2">DESCRIPTION</text>
<text x="393.6" y="15.2">DATE</text>
<text x="403.8" y="15.2">ECN NO.</text>
<text x="324" y="18.2">A</text>
<text x="331" y="22">2.790 WAS 2.720; 1.475 WAS 1.408; .81 WAS</text>
<text x="331" y="18.2">RELEASED TO PRODUCTION</text>
<text x="391.2" y="18.2">06/12/14</text>
<text x="405.4" y="18.2">14-227</text>
<text x="324.3" y="24.3">B</text>
<text x="331" y="24.8">.720; ADDED 40°, Ø1.025; REMOVED Ø1.474;</text>
<text x="331" y="27.7">.245 WAS REF DIM</text>
<text x="391.2" y="24.1">01/05/15</text>
<text x="405.4" y="24.3">15-008</text>
<text x="324" y="32.2">C</text>
<text x="324.2" y="35.4">D</text>
<text x="331" y="35.4">UPDATED FACE CBR DIMENSIONS</text>
<text x="331" y="32.2">UPDATED DRILL TABLE FOR .360 STD DEPTH</text>
<text x="391.2" y="35.4">03/02/17</text>
<text x="391.2" y="32.2">08/30/16</text>
<text x="405.4" y="35.4">17-139</text>
<text x="405.4" y="32.2">16-361</text>
<text x="290.1" y="262.6">SEE NOTE 6</text>
<text x="360.6" y="269.1">1.5:1</text>
</g>
<text font-size="2.7" x="290.3" y="256.3">UNS C36000 H02 BRASS</text>
<g font-size="2.1">
<text x="242.7" y="11.7">THIS DOCUMENT CONTAINS PROPRIETARY AND CONFIDENTIAL INFORMATION</text>
<text x="242.7" y="14.3">OF CONTROL DEVICES LLC AND MUST BE USED STRICTLY IN ACCORDANCE</text>
<text x="242.7" y="16.9">WITH THE LIMITED PURPOSE FOR WHICH IT WAS SUBMITTED. ANY REPRO-</text>
<text x="242.7" y="19.5">DUCTION, DISCLOSURE OR USE OF THIS DOCUMENT IS EXPRESSLY PRO-</text>
<text x="242.7" y="22.1">HIBITED, EXCEPT AS OTHERWISE AGREED IN WRITING.</text>
<text x="346.6" y="229.4">PARTS</text>
<text x="354.3" y="229.4">LIST</text>
<text x="290.5" y="237.1">DIMENSIONS ARE IN INCHES</text>
<text x="290.6" y="234.5">UNLESS OTHERWISE SPECIFIED</text>
<text x="290.6" y="239.9">TOLERANCES ARE:</text>
<text x="362.1" y="239.8">1555 LARKIN WILLIAMS ROAD, FENTON MO 63026</text>
<text x="290.8" y="245.6">±1/64</text>
<text x="301.5" y="245.6">.XX ±.02</text>
<text x="313.2" y="245.6">±1°</text>
<text x="300.3" y="249.1">.XXX ±.005</text>
<text x="291.2" y="267.1">DO NOT SCALE DRAWING</text>
</g>
<g font-size="1.8">
<text x="361" y="11.5">REVISIONS</text>
<text x="290.6" y="224.1">ITEM</text>
<text x="290.8" y="225.7">NO.</text>
<text x="302.7" y="225.9">IDENTIFYING NO.</text>
<text x="305.4" y="223.9">PART</text>
<text x="311.4" y="223.9">OR</text>
<text x="350.8" y="226">OR DESCRIPTION</text>
<text x="350.9" y="224.1">NOMENCLATURE</text>
<text x="390.5" y="226.3">SPECIFICATION</text>
<text x="392.9" y="224.2">MATERIAL</text>
<text x="409.2" y="226.2">REQD</text>
<text x="410" y="224.1">QTY</text>
<text x="325" y="236.9">DO NOT MANUALLY UPDATE</text>
<text x="325.2" y="234.1">CAD GENERATED DRAWING,</text>
<text x="289.9" y="242.7">FRACTIONS</text>
<text x="301.2" y="242.7">DECIMALS</text>
<text x="311.6" y="242.7">ANGLES</text>
<text x="322.2" y="244.3">DRAWN</text>
<text x="325.2" y="241.6">APPROVALS</text>
<text x="344.5" y="241.4">DATE</text>
<text x="322.1" y="249.8">CHECKED</text>
<text x="289.5" y="252.6">MATERIAL</text>
<text x="322.1" y="255.1">RESP ENG</text>
<text x="289.5" y="259.3">FINISH</text>
<text x="322.2" y="260.5">MFG ENG</text>
<text x="354.3" y="261.8">SIZE</text>
<text x="358.9" y="261.7">DWG. NO.</text>
<text x="409.6" y="261.8">REV.</text>
<text x="322.2" y="266">MASS</text>
<text x="336.2" y="269">LBS</text>
<text x="355.1" y="268.2">SCALE</text>
<text x="400.5" y="268.1">SHEET 1</text>
<text x="408.2" y="268.1">OF</text>
<text x="411.8" y="268.1">1</text>
</g>
</svg>
